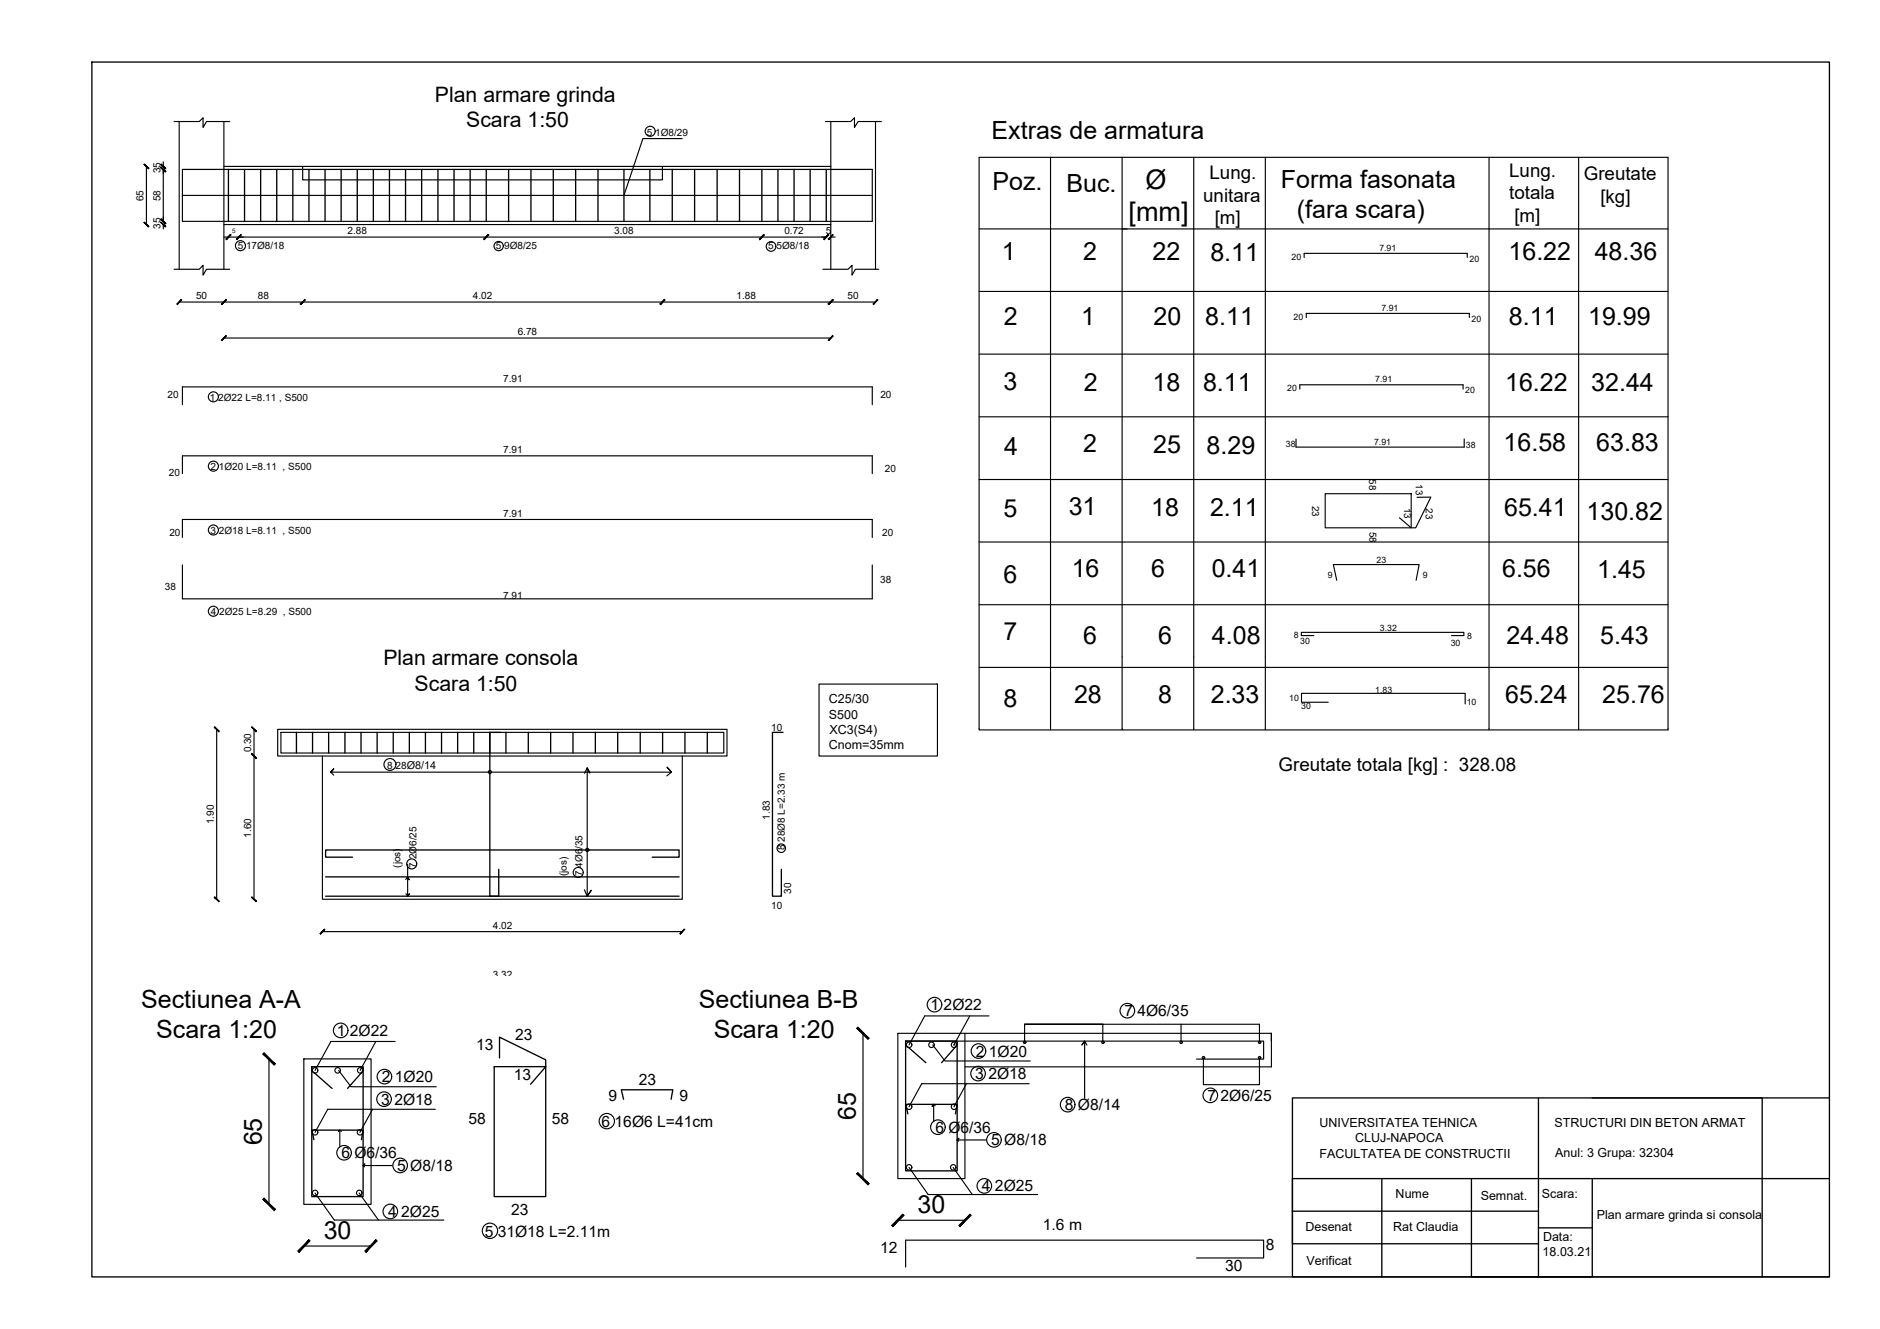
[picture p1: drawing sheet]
<svg xmlns="http://www.w3.org/2000/svg" width="420mm" height="297mm" viewBox="0 0 420 297" stroke-linecap="round" stroke-linejoin="round" font-family="sans-serif">
<!-- layer: Grinda principala -->
<g fill="none" stroke="#000" stroke-width=".25">
<path d="M38.9 27.2h5.6l.9-.9v2.2l.7-1.3h5.3M40 27.2v33M50 27.2v10h135.7M50 37.2v13M184.5 27.2h5.6l.9-.9v2.2l.8-1.3h5.2M185.7 27.2v23M195.7 27.2v33M38.9 60.2h5.6l.9-.9v2.2l.7-1.3h5.3M50 60.2v-10h135.7v10M183.9 60.2h5.6l.9-.9v2.2l.8-1.3h5.2M72.1 169h-10v-6h100.4v6h-10M67.9 236.7h15v32.5h-15z"/>
<path d="M200.7 231h14.9v32.4h-14.9z"/>
</g>
<!-- layer: Cnom -->
<path d="M40.8 37.9h154.1" fill="none" stroke="#000" stroke-width=".25"/>
<!-- layer: Bare de armatura -->
<g fill="none" stroke="#000" stroke-width=".25">
<path d="M40 37.9h.1M40.8 37.9h154.1v11.6h-154.1zM40.8 43.7h154.1M40.8 90.5v-4h154.1v4M40.8 105.9v-4h154.1v4M40.8 120.1v-4h154.1v4M40.8 126.3v7.5h154.1v-7.5M62.8 163.7h99v4.6h-99zM202.4 232.7h80v4h-15M267.4 281.2h15v-4h-80v6"/>
<circle cx="70.4" cy="239.2" r=".61"/>
<circle cx="75.5" cy="239.2" r=".61"/>
<circle cx="80.5" cy="239.2" r=".61"/>
<circle cx="203.2" cy="233.5" r=".61"/>
<circle cx="208.2" cy="233.5" r=".61"/>
<circle cx="213.2" cy="233.5" r=".61"/>
<circle cx="229" cy="233" r=".28"/>
<circle cx="246.5" cy="233" r=".28"/>
<circle cx="264" cy="233" r=".28"/>
<circle cx="269" cy="236.4" r=".28"/>
<circle cx="281.5" cy="233" r=".28"/>
<circle cx="281.5" cy="236.4" r=".28"/>
<circle cx="70.4" cy="253.1" r=".61"/>
<circle cx="80.5" cy="253.1" r=".61"/>
<circle cx="203.2" cy="247.4" r=".61"/>
<circle cx="213.2" cy="247.4" r=".61"/>
<circle cx="70.4" cy="266.6" r=".61"/>
<circle cx="80.3" cy="266.6" r=".61"/>
<circle cx="203.2" cy="260.9" r=".61"/>
<circle cx="213" cy="260.9" r=".61"/>
</g>
<!-- layer: Consola -->
<path d="M67.6 37.2v3h80.4v-3M72.1 169h80.4v32h-80.4zM215.6 231h68.5M284.1 232.7v-1.7v7.4h-68.5" fill="none" stroke="#000" stroke-width=".25"/>
<!-- layer: Etrieri -->
<g fill="none" stroke="#000" stroke-width=".3">
<path d="M20.5 13.9h388.4v271.5h-388.4zM51.1 37.9v11.6M54.7 37.9v11.6M58.3 37.9v11.6M61.8 37.9v11.6M65.4 37.9v11.6M69 37.9v11.6M72.6 37.9v11.6M76.2 37.9v11.6M79.8 37.9v11.6M83.4 37.9v11.6M87 37.9v11.6"/>
<path d="M90.6 37.9v11.6M94.2 37.9v11.6M97.9 37.9v11.6M101.5 37.9v11.6M105.1 37.9v11.6M108.7 37.9v11.6M113.7 37.9v11.6M118.7 37.9v11.6M123.7 37.9v11.6M128.7 37.9v11.6M133.6 37.9v11.6M139.4 37.9v11.6"/>
<path d="M145.2 37.9v11.6M150.2 37.9v11.6M155.2 37.9v11.6M160.3 37.9v11.6M165.3 37.9v11.6M170.3 37.9v11.6M173.9 37.9v11.6M177.5 37.9v11.6M181.1 37.9v11.6M184.7 37.9v11.6M66.3 163.7v4.6M69.8 163.7v4.6"/>
<path d="M73.4 163.7v4.6M77.1 163.7v4.6M80.7 163.7v4.6M84.3 163.7v4.6M87.9 163.7v4.6M91.5 163.7v4.6M95.1 163.7v4.6M98.7 163.7v4.6M102.3 163.7v4.6M105.9 163.7v4.6M109.5 163.7v4.6M111.9 163.7h-2.4v36.6h2v-6"/>
<path d="M113.1 163.7v4.6M118.1 163.7v4.6M123.1 163.7v4.6M128.1 163.7v4.6M133.1 163.7v4.6M138 163.7v4.6M143.1 163.7v4.6M148.1 163.7v4.6M153.1 163.7v4.6M158.1 163.7v4.6M175 163.7h-2.4v36.6h2v-6M72.8 196h79"/>
<path d="M78.8 191.6h-6v-1.6h79v1.6h-6M72.8 200.3h79M69.7 238.4h11.5v29h-11.5zM69.7 238.7l.1 .7 .6 .4M70.3 239.8l3.9 3.5M80.8 239.8l-3.1 3.5M81.2 238.7l-.5 1.1M110.4 238.4h11.6v29h-11.6zM111.6 236.5v-4.7l10.4 5.1v1.5l-3.4 3.9M202.4 232.7h11.5v29h-11.5zM202.4 233v.5l.3 .4 4.2 3.6M213.2 233.5h.1"/>
<path d="M213.5 234l-3.1 3.5M213.9 233l-.4 1.1M70.1 254.7l-.4-2.1h11.5l-.4 2.1M139.4 245.7l-.5-2.1h11.5l-.4 2.1M202.9 248.9l-.5-2.1h11.5l-.4 2.1M343.8 245.4v40h-15v-22M355.9 245.4h37.9v40M408.9 245.4h-120.1v40h120.1M288.8 270.7v7.3h55M308.8 263.4v22M343.8 274.4h12.1M355.9 263.4v22h-12.1"/>
<path d="M408.9 263.4h-120.1v7.3h55"/>
</g>
<!-- layer: Cote -->
<g fill="none" stroke="#000" stroke-width=".25">
<path d="M32.7 37.2v13M36.5 36.2v1M36.5 37.9v11.6M36.5 50.2v1M50 53h134.7M185.7 53h.9M40 67.5h155.7M50 75.6h135.7M48.4 163v38M56.8 163v38M72.1 208.2h80.4M60.1 236.7v32.5"/>
<path d="M192.9 231v32.4M67.9 278.5h15M200.7 272.7h14.9"/>
</g>
<!-- layer: 0 -->
<g fill="#000" stroke="#000" stroke-width=".22">
<path d="M32.2 36.7l.9 1 .2-.1zM32.2 36.7l.1-.1 1 1z"/>
<path d="M35.9 36.7l1.1 .9-1-1zM35.9 36.7l1.1 .9-.1 .1z"/>
<path d="M35.9 37.5l1 .9 .1-.1zM36 37.3l1 1-1.1-.8z"/>
<path d="M35.9 37.5l1 .9 .1-.1zM36 37.3l1 1-1.1-.8z"/>
<path d="M32.3 49.6l-.1 .1 1.1 .9zM32.2 49.7l1.1 .9-.2 .1z"/>
<path d="M36 48.9l-.1 .2 1.1 .8zM35.9 49.1l1.1 .8-.1 .1z"/>
<path d="M36 48.9l-.1 .2 1.1 .8zM35.9 49.1l1.1 .8-.1 .1z"/>
<path d="M35.9 49.7l1 1 .1-.1zM35.9 49.7l.1-.1 1 1z"/>
<path d="M50.5 53.4l.1 .1 .9-1.1zM51.5 52.4l.1 .1-1 1z"/>
<path d="M51.5 52.4l-.9 1.1 1-1zM50.5 53.4l1-1-.9 1.1z"/>
<path d="M53.8 52.4l-.8 1.1 .9-1zM52.8 53.4l1-1-.8 1.1z"/>
<path d="M108.1 53.4l.1 .1 .9-1.1zM109.1 52.4l.1 .1-1 1z"/>
<path d="M109.1 52.4l-.9 1.1 1-1zM109.1 52.4l-.9 1.1-.1-.1z"/>
<path d="M169.7 53.4l.1 .1 .9-1.1zM170.7 52.4l.1 .1-1 1z"/>
<path d="M170.7 52.4l-.9 1.1 1-1zM170.7 52.4l-.9 1.1-.1-.1z"/>
<path d="M184.1 53.4l.1 .1 .9-1.1zM185.1 52.4l.1 .1-1 1z"/>
<path d="M184.1 53.4l.1 .1 .9-1.1zM185.1 52.4l.1 .1-1 1z"/>
<path d="M186.1 52.4l-.9 1.1 1-1zM185.1 53.4l1-1-.9 1.1z"/>
<path d="M40.5 67l-.9 1.1 1-1.1zM39.5 67.9l1-.9-.9 1.1z"/>
<path d="M49.5 67.9l.1 .2 .9-1.1zM50.5 67h.1l-1 1.1z"/>
<path d="M50.5 67l-.9 1.1 1-1.1zM49.5 67.9l1-.9-.9 1.1z"/>
<path d="M50.5 75l-.9 1.1 1-1zM50.5 75l-.9 1.1-.1-.1z"/>
<path d="M67.1 67.9l.1 .2 .9-1.1zM68.1 67h.1l-1 1.1z"/>
<path d="M68.1 67l-.9 1.1 1-1.1zM67.1 67.9l1-.9-.9 1.1z"/>
<path d="M147.5 67.9l.1 .2 .9-1.1zM148.5 67h.1l-1 1.1z"/>
<path d="M148.5 67l-.9 1.1 1-1.1zM147.5 67.9l1-.9-.9 1.1z"/>
<path d="M185.1 67.9l.1 .2 .9-1.1zM186.1 67h.1l-1 1.1z"/>
<path d="M185.1 76l.1 .1 .9-1.1zM186.1 75l.1 .1-1 1z"/>
<path d="M186.1 67l-.9 1.1 1-1.1zM185.1 67.9l1-.9-.9 1.1z"/>
<path d="M195.1 67.9l.1 .2 .9-1.1zM196.1 67h.1l-1 1.1z"/>
<path d="M47.9 162.5l1 1.1 .1-.2zM47.9 162.5l.1-.1 1 1z"/>
<path d="M56.3 168.4l-.1 .2 1.1 .8zM56.2 168.6l1.1 .8-.1 .1z"/>
<path d="M56.2 168.6l1 .9 .1-.1zM56.3 168.4l1 1-1.1-.8z"/>
<path d="M56.2 162.5l1 1.1 .1-.2zM56.3 162.4l1 1-1.1-.9z"/>
<path d="M48 200.4l-.1 .2 1.1 .9zM47.9 200.6l1.1 .9h-.1z"/>
<path d="M56.3 200.4l-.1 .2 1.1 .9zM56.2 200.6l1.1 .9h-.1z"/>
<path d="M72.5 207.7l-.9 1.1 1-1zM71.5 208.6l1-.9-.9 1.1z"/>
<path d="M152.9 207.7l-1 .9 .1 .2zM152.9 207.7l.1 .1-1 1z"/>
<path d="M58.8 235.6l2.5 2.5 .2-.3zM59 235.3l2.5 2.5-2.7-2.2z"/>
<path d="M191.5 229.8l2.5 2.5 .2-.2zM191.5 229.8l.2-.2 2.5 2.5z"/>
<path d="M59 267.8l-.2 .2 2.7 2.3zM58.8 268l2.7 2.3-.2 .3z"/>
<path d="M69 277.1l-2.2 2.8 2.5-2.5zM69 277.1l-2.2 2.8-.3-.3z"/>
<path d="M84 277.1l-2.5 2.5 .3 .3zM84 277.1l.3 .3-2.5 2.5z"/>
<path d="M191.7 262.1l-.2 .2 2.7 2.3zM191.5 262.3l2.7 2.3-.2 .2z"/>
<path d="M201.8 271.4l-2.2 2.7 2.5-2.5zM201.8 271.4l-2.2 2.7-.3-.2z"/>
<path d="M216.8 271.4l-2.5 2.5 .2 .2zM216.8 271.4l.2 .2-2.5 2.5z"/>
</g>
<!-- layer: text -->
<g fill="none" stroke="#000" stroke-width=".25">
<path d="M152.4 31h-8.7l-4.3 12.7M234.8 35.2h-16v127.9h154v-127.9h-138v127.9M250.8 35.2v16M266.8 35.2v127.9M282.8 35.2v127.9M332.8 35.2v127.9M352.8 35.2v127.9M218.8 51.2h33.1M291.5 57.6v-1h36.4v1M372.8 51.2h-122v111.9M218.8 65.1h154M218.8 79.1h154"/>
<path d="M291.9 71v-1h36.5v1M218.8 93.2h154M289.6 98.1v1.8h37.6v-1.8M290.5 87v-1h36.5v1M218.8 107.2h154M296.2 110.3h19.2v7.7h-19.2zM316.7 111.2l3.1-.1-3.4 6.9h-1l-2.6-2.3M218.8 121.1h154M218.8 135.2h154M298.7 129.7l-.7-3.5h19.2l-.7 3.5M183 152.9h26.5v16.1h-26.5zM218.8 149.2h154"/>
<path d="M293.6 142.1h-2.8v-.8h36.4v.8h-2.8M296.8 157h-5.9v-2h36.5v2.3M74.6 173.3l-.7-.7 .7-.7-.7 .7h76.2l-1-1.1 1 1.1-1.1 .8M130.6 172.8l.6-1.2 .6 1.1-.6-1.1v28.7l.9-1.3-.9 1.3-.6-1.4M91.1 193.2v7.1l.4-.5-.4 .5-.4-.5M91.1 196l.3 .6-.3-.6-.4 .6M131.2 190h.1M75.7 239.3l2.7 3.6h19.1M84 232.8l-3.5 6.5M88.3 232.8h-14.3l-3.6 6.5M208.4 233.5l2.8 3.6h19.1M216.7 227.1l-3.5 6.4"/>
<path d="M221 227.1h-14.3l-3.5 6.4M229 228.9v4.1M242.9 233.6l-.5-.9-.6 .8 .6-.8v12.8M246.5 233v-4.1h-17.5h52.5v4.1M263.9 228.9v4.1M268.9 236.4v6h12.6v-6M76.3 252.9l-.4-.3-.3 .4 .3-.4v3.8M83.3 247.9l-2.9 5.2M97.3 247.9h-24.1l-2.8 5.2M209 247.1l-.3-.3-.4 .5 .4-.5v3.9M213.9 254.8h.1M216 242.2l-2.8 5.2"/>
<path d="M220.4 254.8h-6.5l.4-.4-.4 .4 .3 .3M230 242.2h-24l-2.8 5.2M70.4 266.6l4.3 6.1h24.5M80.3 266.6l4.3 6.1M81.2 260.5h.1M87.7 260.5h-6.5l.3-.3-.3 .3 .2 .3M203.2 260.9l4.2 6.1h24.5M213 260.9l4.3 6.1"/>
<circle cx="145.3" cy="29.3" r="1.12"/>
<circle cx="53.7" cy="54.9" r="1.12"/>
<circle cx="111.4" cy="55" r="1.04"/>
<circle cx="172.3" cy="55.1" r="1.08"/>
<circle cx="47.7" cy="88.7" r="1.12"/>
<circle cx="47.7" cy="104.2" r="1.12"/>
<circle cx="47.7" cy="118.5" r="1.12"/>
<circle cx="47.7" cy="136.6" r="1.12"/>
<circle cx="87.1" cy="170.9" r="1.33"/>
<circle cx="109.5" cy="172.6" r=".36"/>
<circle cx="92" cy="193.1" r="1.12"/>
<circle cx="129.2" cy="195" r="1.12"/>
<circle cx="131.3" cy="190" r=".36"/>
<circle cx="174.6" cy="189.6" r=".95"/>
<circle cx="76.1" cy="230.3" r="1.63"/>
<circle cx="208.9" cy="224.5" r="1.63"/>
<circle cx="218.6" cy="240" r="1.63"/>
<circle cx="218.7" cy="234.9" r="1.63"/>
<circle cx="251.9" cy="225.9" r="1.63"/>
<circle cx="76.9" cy="257.6" r="1.63"/>
<circle cx="85.8" cy="245.7" r="1.63"/>
<circle cx="85.9" cy="240.6" r="1.63"/>
<circle cx="135.6" cy="250.6" r="1.71"/>
<circle cx="209.6" cy="251.9" r="1.63"/>
<circle cx="222.1" cy="254.8" r="1.63"/>
<circle cx="238.6" cy="246.9" r="1.63"/>
<circle cx="270.5" cy="244.8" r="1.63"/>
<circle cx="87.2" cy="270.8" r="1.63"/>
<circle cx="89.4" cy="260.5" r="1.63"/>
<circle cx="109.5" cy="275.1" r="1.71"/>
<circle cx="220" cy="265.1" r="1.63"/>
</g>
<g font-size="6.1">
<text x="256" y="42.2">Ø</text>
<text x="252.2" y="49.3">[mm]</text>
</g>
<g font-size="5.6">
<text x="221.6" y="31.1">Extras de armatura</text>
<text x="221.8" y="42.4">Poz.</text>
<text x="238.3" y="42.9">Buc.</text>
<text x="286.3" y="42">Forma fasonata</text>
<text x="289.8" y="48.8">(fara scara)</text>
<text x="223.9" y="58.2">1</text>
<text x="242.1" y="58.2">2</text>
<text x="257.6" y="58.2">22</text>
<text x="270.5" y="58.4">8.11</text>
<text x="337.1" y="58.2">16.22</text>
<text x="356.4" y="58.2">48.36</text>
<text x="224.3" y="72.6">2</text>
<text x="241.6" y="72.7">1</text>
<text x="257.8" y="72.7">20</text>
<text x="269.4" y="72.6">8.11</text>
<text x="337.2" y="72.7">8.11</text>
<text x="354.9" y="72.7">19.99</text>
<text x="224.3" y="87.2">3</text>
<text x="242.2" y="87.4">2</text>
<text x="257.6" y="87.4">18</text>
<text x="268.9" y="87.4">8.11</text>
<text x="336.4" y="87.4">16.22</text>
<text x="355.6" y="87.4">32.44</text>
<text x="224.4" y="101.6">4</text>
<text x="242.1" y="101.1">2</text>
<text x="257.7" y="101.2">25</text>
<text x="269.7" y="101.5">8.29</text>
<text x="336" y="100.8">16.58</text>
<text x="356.7" y="100.8">63.83</text>
<text x="224.3" y="115.5">5</text>
<text x="238.8" y="115.2">31</text>
<text x="257.3" y="115.3">18</text>
<text x="270.4" y="115.3">2.11</text>
<text x="336.2" y="115.3">65.41</text>
<text x="354.6" y="116.2">130.82</text>
<text x="224.3" y="130.4">6</text>
<text x="239.5" y="129">16</text>
<text x="257.3" y="129">6</text>
<text x="270.8" y="129">0.41</text>
<text x="335.7" y="129">6.56</text>
<text x="357" y="129.2">1.45</text>
<text x="224.2" y="143">7</text>
<text x="242.1" y="143.9">6</text>
<text x="258.9" y="143.9">6</text>
<text x="270.8" y="143.9">4.08</text>
<text x="336.7" y="143.9">24.48</text>
<text x="357.6" y="143.9">5.43</text>
<text x="224.3" y="157.9">8</text>
<text x="240" y="157.1">28</text>
<text x="258.9" y="157.1">8</text>
<text x="270.6" y="157.1">2.33</text>
<text x="336.4" y="157.1">65.24</text>
<text x="358.1" y="157.1">25.76</text>
<text x="31.5" y="225.3">Sectiunea A-A</text>
<text x="156.2" y="225.3">Sectiunea B-B</text>
<text x="34.9" y="232">Scara 1:20</text>
<text x="159.5" y="232">Scara 1:20</text>
<text x="191.3" y="250.3" transform="rotate(-90 191.3 250.3)">65</text>
<text x="58.5" y="256" transform="rotate(-90 58.5 256)">65</text>
<text x="205.1" y="271.2">30</text>
<text x="72.3" y="276.9">30</text>
</g>
<g font-size="4.8">
<text x="97.2" y="22.7">Plan armare grinda</text>
<text x="104.2" y="28.4">Scara 1:50</text>
<text x="85.7" y="148.7">Plan armare consola</text>
<text x="92.7" y="154.4">Scara 1:50</text>
</g>
<g font-size="4.2">
<text x="270.3" y="40.1">Lung.</text>
<text x="337.3" y="39.5">Lung.</text>
<text x="353.9" y="40.3">Greutate</text>
<text x="268.9" y="45.2">unitara</text>
<text x="337.3" y="44.5">totala</text>
<text x="357.7" y="45.3">[kg]</text>
<text x="271.5" y="50.2">[m]</text>
<text x="338.5" y="49.5">[m]</text>
<text x="285.8" y="172.3">Greutate totala [kg] : 328.08</text>
</g>
<g font-size="3.5">
<text x="208" y="225.8">1 2Ø22</text>
<text x="251.3" y="227.1">7 4Ø6/35</text>
<text x="75.3" y="231.5">1 2Ø22</text>
<text x="115.1" y="232.4">23</text>
<text x="106.4" y="234.6">13</text>
<text x="218.1" y="236.2">2 1Ø20</text>
<text x="85.3" y="241.9">2 1Ø20</text>
<text x="114.9" y="241.4">13</text>
<text x="142.7" y="242.5">23</text>
<text x="218" y="241.2">3 2Ø18</text>
<text x="85.2" y="246.9">3 2Ø18</text>
<text x="104.7" y="251.3">58</text>
<text x="123.4" y="251.1">58</text>
<text x="134.5" y="252">6 16Ø6 L=41cm</text>
<text x="136" y="246.1">9</text>
<text x="151.8" y="246.2">9</text>
<text x="238" y="248.1">8 Ø8/14</text>
<text x="269.9" y="246.1">7 2Ø6/25</text>
<text x="209" y="253.1">6 Ø6/36</text>
<text x="221.5" y="256">5 Ø8/18</text>
<text x="76.3" y="258.9">6 Ø6/36</text>
<text x="88.8" y="261.7">5 Ø8/18</text>
<text x="219.5" y="266.3">4 2Ø25</text>
<text x="86.7" y="272">4 2Ø25</text>
<text x="114.2" y="271.6">23</text>
<text x="233.1" y="275">1.6 m</text>
<text x="108.3" y="276.5">5 31Ø18 L=2.11m</text>
<text x="196.7" y="280">12</text>
<text x="282.9" y="279.4">8</text>
<text x="273.8" y="284.2">30</text>
</g>
<g font-size="2.8">
<text x="185.3" y="157.2">C25/30</text>
<text x="185.3" y="160.6">S500</text>
<text x="185.3" y="167.3">Cnom=35mm</text>
<text x="185.4" y="163.9">XC3(S4)</text>
<text x="294.9" y="252">UNIVERSITATEA TEHNICA</text>
<text x="347.4" y="251.8">STRUCTURI DIN BETON ARMAT</text>
<text x="302.9" y="255.3">CLUJ-NAPOCA</text>
<text x="294.9" y="258.7">FACULTATEA DE CONSTRUCTII</text>
<text x="347.6" y="258.5">Anul: 3 Grupa: 32304</text>
<text x="311.9" y="267.8">Nume</text>
<text x="330.9" y="268.2">Semnat.</text>
<text x="344.6" y="267.8">Scara:</text>
<text x="291.8" y="275">Desenat</text>
<text x="311.4" y="275.1">Rat Claudia</text>
<text x="356.9" y="272.5">Plan armare grinda si consola</text>
<text x="344.8" y="280.8">18.03.21</text>
<text x="344.8" y="277.5">Data:</text>
<text x="292" y="282.7">Verificat</text>
</g>
<g font-size="2.2">
<text x="144.6" y="30.3">5 1Ø8/29</text>
<text x="35.9" y="38.8" transform="rotate(-90 35.9 38.8)">35</text>
<text x="32.1" y="44.9" transform="rotate(-90 32.1 44.9)">65</text>
<text x="35.9" y="44.9" transform="rotate(-90 35.9 44.9)">58</text>
<text x="35.9" y="51.1" transform="rotate(-90 35.9 51.1)">35</text>
<text x="77.7" y="52.4">2.88</text>
<text x="137.3" y="52.4">3.08</text>
<text x="175.3" y="52.4">0.72</text>
<text x="184.5" y="52.4">5</text>
<text x="53.1" y="55.7">5 17Ø8/18</text>
<text x="110.8" y="55.7">5 9Ø8/25</text>
<text x="171.7" y="55.7">5 5Ø8/18</text>
<text x="43.8" y="66.9">50</text>
<text x="57.6" y="66.9">88</text>
<text x="105.7" y="66.9">4.02</text>
<text x="164.6" y="66.9">1.88</text>
<text x="189.4" y="66.9">50</text>
<text x="115.7" y="74.9">6.78</text>
<text x="37.4" y="89">20</text>
<text x="46.9" y="89.5">1 2Ø22 L=8.11 , S500</text>
<text x="112.5" y="85.5">7.91</text>
<text x="196.8" y="89">20</text>
<text x="112.5" y="101.2">7.91</text>
<text x="37.7" y="106.3">20</text>
<text x="47.1" y="105">2 1Ø20 L=8.11 , S500</text>
<text x="197.8" y="105.5">20</text>
<text x="306" y="107.1" transform="rotate(90 306 107.1)">58</text>
<text x="293.3" y="113.1" transform="rotate(90 293.3 113.1)">23</text>
<text x="313.8" y="113.5" transform="rotate(90 313.8 113.5)">13</text>
<text x="316.4" y="108.2" transform="rotate(90 316.4 108.2)">13</text>
<text x="318.6" y="113.7" transform="rotate(90 318.6 113.7)">23</text>
<text x="37.8" y="119.8">20</text>
<text x="47" y="119.3">3 2Ø18 L=8.11 , S500</text>
<text x="112.5" y="115.6">7.91</text>
<text x="197.2" y="119.7">20</text>
<text x="306.1" y="118.8" transform="rotate(90 306.1 118.8)">58</text>
<text x="36.8" y="131.8">38</text>
<text x="196.7" y="130.4">38</text>
<text x="47.1" y="137.4">4 2Ø25 L=8.29 , S500</text>
<text x="112.5" y="133.9">7.91</text>
<text x="172.4" y="163.4">10</text>
<text x="56.1" y="168.2" transform="rotate(-90 56.1 168.2)">0.30</text>
<text x="86.5" y="171.8">8 28Ø8/14</text>
<text x="47.8" y="184.2" transform="rotate(-90 47.8 184.2)">1.90</text>
<text x="172" y="183.2" transform="rotate(-90 172 183.2)">1.83</text>
<text x="56.1" y="187.2" transform="rotate(-90 56.1 187.2)">1.60</text>
<text x="175.4" y="190.1" transform="rotate(-90 175.4 190.1)">8 28Ø8 L=2.33 m</text>
<text x="89.5" y="194" transform="rotate(-90 89.5 194)">(jos)</text>
<text x="93" y="193.9" transform="rotate(-90 93 193.9)">7 2Ø6/25</text>
<text x="126.7" y="195.9" transform="rotate(-90 126.7 195.9)">(jos)</text>
<text x="130.2" y="195.8" transform="rotate(-90 130.2 195.8)">7 4Ø6/35</text>
<text x="172.4" y="203.1">10</text>
<text x="176.8" y="199.7" transform="rotate(-90 176.8 199.7)">30</text>
<text x="110.2" y="207.6">4.02</text>
<text x="110.2" y="218.6">3.32</text>
</g>
<g font-size="2">
<text x="288.6" y="58.1">20</text>
<text x="308.3" y="56.1">7.91</text>
<text x="328.4" y="58.5">20</text>
<text x="289.1" y="71.5">20</text>
<text x="308.7" y="69.5">7.91</text>
<text x="328.9" y="71.9">20</text>
<text x="287.7" y="87.4">20</text>
<text x="307.3" y="85.5">7.91</text>
<text x="327.4" y="87.9">20</text>
<text x="287.4" y="99.9">38</text>
<text x="307.1" y="99.5">7.91</text>
<text x="327.6" y="100.1">38</text>
<text x="307.6" y="125.8">23</text>
<text x="296.8" y="129.2">9</text>
<text x="318" y="129.1">9</text>
<text x="289.1" y="142.7">8</text>
<text x="290.6" y="144">30</text>
<text x="308.4" y="141">3.32</text>
<text x="327.9" y="142.9">8</text>
<text x="324.2" y="144.4">30</text>
<text x="307.3" y="155">1.83</text>
<text x="288.1" y="156.7">10</text>
<text x="290.8" y="158.6">30</text>
<text x="327.8" y="157.6">10</text>
</g>
<text font-size="1.4" x="51.9" y="52">5</text>
</svg>
